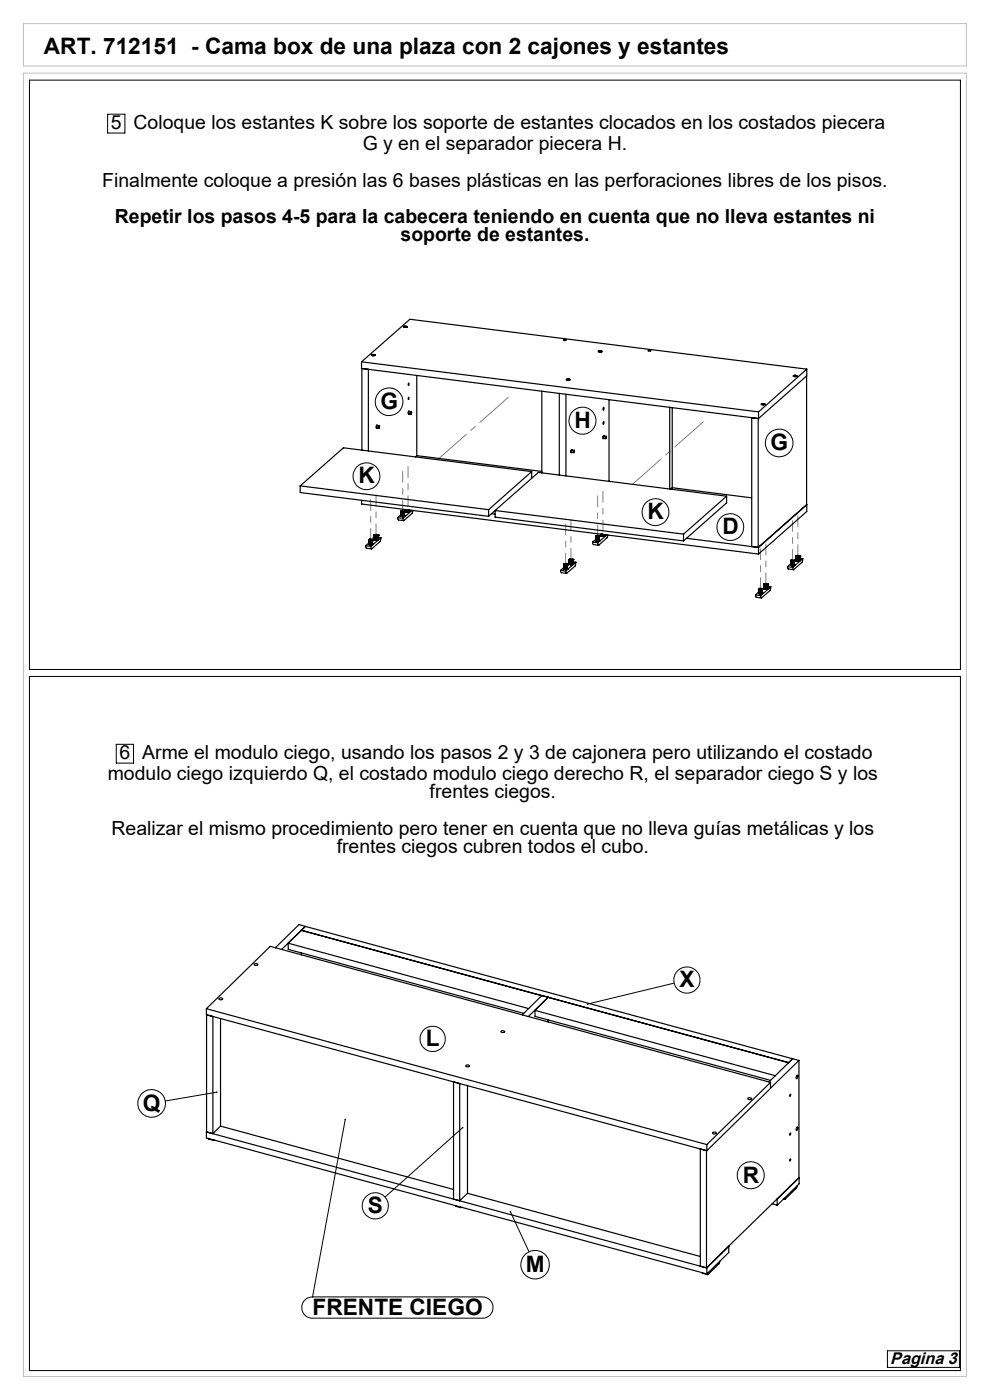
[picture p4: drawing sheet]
<svg xmlns="http://www.w3.org/2000/svg" width="210mm" height="297mm" viewBox="0 0 210 297" stroke-linecap="round" stroke-linejoin="round" font-family="sans-serif">
<g fill="none" stroke="#000" stroke-width=".21">
<path d="M6.2 17h197.5v125h-197.5zM22.8 24.2h3.7v4h-3.7zM6.2 143.5h197.5v147.3h-197.5zM24.7 157.9h3.6v4h-3.6zM143 208.6l-18.4 4.4M46 231.7l-10.9 1.9M73.2 237.5l-6.9 37.7M98.1 239.2l-16.4 14.8M108.3 257.1l3.9 8.5M64.6 275.9a2.23 2.23 0 0 1 1.7-.8h36a2.26 2.26 0 0 1 2.3 2.3 2.26 2.26 0 0 1-2.3 2.2h-36a2.25 2.25 0 0 1-2.1-1.3 2.25 2.25 0 0 1 .4-2.4zM188.2 286.6h15.3v3.5h-15.3z"/>
<circle cx="82.5" cy="85.2" r="2.92"/>
<circle cx="123.6" cy="89.3" r="2.87"/>
<circle cx="165.3" cy="94" r="2.93"/>
<circle cx="77.7" cy="101" r="2.84"/>
<circle cx="139.1" cy="108.7" r="2.85"/>
<circle cx="154.9" cy="111.8" r="2.84"/>
<circle cx="145.7" cy="207.9" r="2.78"/>
<circle cx="32.2" cy="234.1" r="2.92"/>
<circle cx="91.8" cy="220.4" r="2.68"/>
<circle cx="79.6" cy="255.8" r="2.77"/>
<circle cx="159.3" cy="249.3" r="2.87"/>
<circle cx="113.5" cy="268.3" r="3"/>
</g>
<path d="M5 15.5h200v276.5h-200zM5 5h200v9h-200z" fill="none" stroke="#c0c0c0" stroke-width=".21"/>
<path d="M92.8 97.5l15-13.2M134.2 102.7l15-13.2" fill="none" stroke="#808080" stroke-width=".21" stroke-dasharray="15.2 1.3 1.3 1.3" stroke-dashoffset="7.1"/>
<path d="M78.6 106v8.5M79.8 113.5v-8.5M85.4 108.5v-8.5M86.6 107.5v-8.5M120 119.7v-8.5M121.1 118.7v-8.5M126.8 113.7v-8.5M127.9 112.7v-8.5M168.1 118.9v-8.5M169.2 117.9v-8.5M161.3 124.9v-8.5M162.5 123.9v-8.5" fill="none" stroke="#808080" stroke-width=".21" stroke-dasharray="15.2 1.3 1.3 1.3" stroke-dashoffset="12.9"/>
<path d="M78.6 114.5l1.2-1" fill="none" stroke="#808080" stroke-width=".21" stroke-dasharray="15.2 1.3 1.3 1.3"/>
<g fill="#000">
<path d="M73.2 237.3h.1l-.1 .2 .1-.2a.18 .18 0 0 1 .1 .2 .18 .18 0 0 1-.2 .1 .18 .18 0 0 1 0-.3z"/>
<path d="M45.9 231.6v.2h.2v-.2zM98 239.1v.3l.3-.1-.1-.2-.1 .1 .1-.1zM108.1 256.9a.18 .18 0 0 0 .1 .3 .18 .18 0 0 0 .2-.1 .18 .18 0 0 0-.2-.2l.1 .2zM124.5 212.9v.2l.1-.1-.1 .1 .1 .1a.17 .17 0 0 0 .2-.2 .17 .17 0 0 0-.3-.1z"/>
</g>
<g fill="none" stroke="#000" stroke-width=".25">
<path d="M76.7 76.8v1.4l84.2 10.6M76.7 76.8l84.2 10.6M76.7 76.8l10.3-9.1 84.1 10.6M78.8 75.3l.6-.1 .2 .1-.6 .2zM78.8 75.2h.7a.41 .41 0 0 1-.7 .2zM79.2 75.3h.1M79.2 75.3h-.2l.2 .1M79.2 75.3v.1M79.3 75.3l-.1 .1M79.3 75.3h.1M85.6 69.3l.2-.1a.28 .28 0 0 1 .3-.1 .28 .28 0 0 1 .2 .3l-.5 .1zM85.6 69.3h.7a.47 .47 0 0 1-.7 0z"/>
<path d="M85.9 69.3l-.1 .1 .3-.1M85.9 69.3h.2M85.9 69.3v.1M86.1 69.3v.1M88.4 79.7v17M119.5 72.1h.6l-.3 .1zM126.9 74.5l.3-.1a.28 .28 0 0 1 .3-.1 .28 .28 0 0 1 .2 .3l-.6 .1zM126.9 74.5l.2-.1a.34 .34 0 0 1 .6 .2l-.5 .1zM127.1 74.5l.1 .1M127.3 74.5l.2 .1h-.3M127.3 74.5h-.2M127.3 74.5v.1"/>
<path d="M137.5 74.3l.5 .1-.4 .1zM168.3 79.7l.2-.1a.29 .29 0 0 1 .3 0 .29 .29 0 0 1 .2 .2l-.4 .1zM168.3 79.7h.7a.43 .43 0 0 1-.7 0zM168.6 79.7l-.1 .1 .3-.1M168.6 79.7h.2M168.6 79.7v.1M168.8 79.7v.1M171.1 79.8v27.3M171.1 78.3v1.4l-10.2 9.1M171.1 78.3l-10.2 9.1M76.8 95.5v-17.3l1.3 .1v17.4M79.9 90.8h.5"/>
<path d="M80 90.2l-.2 .4 .1 .2M80.1 90.3l-.2 .2 .1 .3M80.4 90.4v.4zM80.4 90.3h-.4l-.1 .5M80.5 90.4h-.2v.4h.1M86.7 84.3l-.1 .5zM86.7 81.2l-.1 .5zM86.7 87.8h.5M86.8 87.2l-.2 .1v.2l.1 .3M86.9 87.3h-.2l-.1 .3 .2 .2M87.2 87.3h-.4l-.1 .5M87.2 87.8h.1"/>
<path d="M87.3 87.4h-.2l.1 .4M88.4 96.7l-.3 .2M88.4 96.7l26.5 3.3M114.9 83v17.3M118.6 83.5v17.3M120.1 83.6v17.4M120.1 80.5l.6-.1 .2 .2-.4 .1zM120.1 80.5h.8a.41 .41 0 0 1-.4 .2 .41 .41 0 0 1-.4-.2zM120.5 80.5l-.1 .1 .3-.1M120.5 80.5h.2M120.5 80.5v.1M120.7 80.5v.1"/>
<path d="M121.2 96h.1M121.2 95.4v.6M121.2 95.4h.2M121.4 95.5h-.1a.24 .24 0 0 0-.2 .3 .24 .24 0 0 0 .3 .2M121.8 95.5h-.4l-.2 .1v.4h.5M121.8 95.6v.4zM121.8 95.6l-.1 .1v.3h.1M128 86.5l.1 .1-.1 .4zM128 93l.1 .1M128 89.4l.1 .3-.1 .3zM128.1 92.4l-.1 .6M128.1 92.4l.1 .1-.2 .3 .1 .2"/>
<path d="M128.1 92.4l-.2 .3 .1 .3M128.5 92.7l.1-.1v.4zM128.6 92.6l-.5-.1-.1 .2 .1 .3 .4 .1M128.6 92.6h-.1l-.1 .2 .1 .3 .1-.1M129.2 84.8v17.3M142.1 86.4v17.3M142.6 86.5v17l-.3 .2M160.9 87.4v1.4M161.5 85.7l.5-.1 .3 .2-.7 .1zM161.5 85.7l.6-.1 .2 .2-.6 .1zM161.7 85.7l.3 .1zM161.9 85.7v.1"/>
<path d="M63.7 103.1l39.9 5M63.7 103.1v1.4l39.9 5M76.7 106.1v.8l84.2 10.6M77.6 115.8l.1 .5 1.1 .1M77.6 115.8l1.1 .1M78.2 115.4h.1M78.2 115.2l-.6 .6M78.2 114.5l.1 .1M78.2 114.6h.1M78.2 114.5h.1M78.2 115.5h.1M78.2 114.6h.2"/>
<path d="M78.2 114.5v1M78.3 114.5h.7zM78.3 114.6h.1M78.3 114.5h.1M78.3 114.5h-.1M78.3 115.5h.1M78.3 114.6v.9M78.3 114.4h.1M78.3 114.4v.1M78.3 114.6l.1 .9h.1M78.4 115.5h.1M78.4 114.6h.1"/>
<path d="M78.4 114.6v.9M78.4 114.6h.4M78.5 114.6h.1M78.5 115.5h.1M78.5 114.6v.9M78.5 114.6v1M78.6 115.5h.1M78.6 115.5l-.1 .1M78.6 114.6h.1M78.6 114.6v1M78.6 115.5l.1 .1M78.6 114.6l.1 1"/>
<path d="M78.7 115.5h.1M78.7 115.9l.1 .5M78.7 114.6h.1M78.7 114.6v1M78.7 115.5v.1M78.7 114.6v.9M78.8 115.5h.1M78.8 114.6h.1M78.8 114.6v.9M78.9 115.5h.1M78.9 114.6h.1M78.9 114.4l.1 .1"/>
<path d="M78.9 114.6v.9M79 115.5h.1M79 114.5h.1M79 114.6h.1M79 114.6h-.1M79 114.4h.1M79 114.4v1.1M79 114.5v.1M79 114.6h-.2M79 115.4h.1M79 114.5v1M79.3 114.4h.1"/>
<path d="M79.3 113.5l.1 .9M79.3 114.2l-.3 .3M79.3 113.5h.1M79.4 114.5h.1M79.4 113.6h.1M79.4 113.5h.1M79.4 113.5h.7zM79.4 113.4h.1M79.4 113.4v1.1M79.4 113.4v.1M79.4 113.6l.3 .1M79.4 113.6v.9"/>
<path d="M79.5 114.5h.1M79.5 113.6h.1M79.5 113.6v.9M79.6 114.5h.1M79.6 114.5h.3M79.6 113.6v.9M79.6 113.6v.1M79.6 113.7h.1M79.7 114.5h.1M79.7 113.7h.1M79.7 113.7v.8M79.8 113.7v.8"/>
<path d="M79.8 114.5h.1M79.8 113.7h.1M79.9 114.5h.1M79.9 113.7h.1M79.9 113.7v.8M79.9 113.6h.1M79.9 113.6v.9M80 113.6h.1M80 113.6v.9M80 114.5h.1M80 113.6l-.2 .1M80 113.4l.1 .1"/>
<path d="M80.1 114.5h.1M80.1 113.6h.1M80.1 113.6l-.1 .9M80.1 113.4h.1M80.1 113.4l.1 .1M80.1 113.6v.9M80.1 113.5h.1M80.2 114.4h.1M80.2 113.5l-.1 1M80.2 114h.6M80.2 113.5l-.1 .1M80.8 114l-.2 .9-1.8 1.5"/>
<path d="M80.8 114l-2.1 1.9M84.3 109.8l.2 .5 1.2 .2M84.3 109.8l1.2 .2M85 109.4h.1M85 108.5l.1 .1M85 108.5h.1M85 109.2l-.7 .6M85 109.5h.1M85 108.5v1M85 108.6h.1M85.1 109.5h.1M85.1 108.6h.1"/>
<path d="M85.1 108.5h.1M85.1 108.6v.9M85.1 108.5h-.1M85.1 108.5l.3-.1 .3 .1-.3 .1zM85.1 108.4h.1M85.1 108.4v.1M85.1 108.4l-.1 .1M85.1 108.6l.1 .1M85.2 108.7h.1M85.2 109.5h.1M85.2 108.7v.8M85.3 108.7h.1"/>
<path d="M85.3 108.7v.9h.3v-.9M85.3 109.6h.1M85.3 108.7l.1 .9M85.3 108.7v.9M85.4 109.6h.1M85.4 108.7h.1M85.4 108.7v.9M85.5 109.6h.1M85.5 110l.2 .5M85.5 108.7h.1M85.5 108.7h-.1M85.5 108.7v.9"/>
<path d="M85.6 109.5h.1M85.6 108.7h.1M85.7 108.6h.1M85.7 108.6l-.1 .9M85.7 108.6l-.5 .1M85.7 109.5h.1M85.7 108.6v.9M85.7 108.4l.1 .1M85.8 108.5h.1M85.8 108.6h.1M85.8 108.5l-.1 .1M85.8 108.5l-.1 1"/>
<path d="M85.8 109.5h.1M85.8 108.5v1h-.2M86.1 108.4h.1M86.1 108.5h.1M86.1 108.1l.1 .4M86.1 108.2l-.3 .3M86.2 108.5h.1M86.2 108.1v.4M86.3 108.5h.1M86.3 108.1v.4M86.4 108.5h.1M86.4 108.2v.3"/>
<path d="M86.5 108.5h.1M86.5 108.2v.3M86.5 108.2l.1 .3M86.6 108.5h.1M86.6 108.2v.3M86.7 108.5h.1M86.7 108.2v.3M86.8 108.5h.1M86.8 108.2v.3h-.1M86.9 108.5h.1M86.9 108.2v.3M86.9 108.4h.1"/>
<path d="M86.9 108.5h-.1M87.4 108.3l-1.9 1.7M87.6 108.3l-.2 .6-1.7 1.6M103.6 108.1v1.4M104.2 109l.8 .1M105 108.3v1.4l40 5.1M105 108.3l40 5M105 108.3l-1.4 1.2M112.8 100l-9.2 8.1M112.8 100v1.5M112.8 100l-40-5-9.1 8.1M119.6 119.7v.9"/>
<path d="M119.6 119.7h.1M119.6 119.8h.1M119.6 119.7v1M119.6 119.7h.7l-.5 .1zM119.7 119.8h.1M119.7 119.7h-.1M119.7 119.8v.9M119.7 119.8l.4 .1M119.7 119.8l-.1 .9M119.7 119.8l.1 1M119.8 119.8h.1M119.8 119.8v.1"/>
<path d="M119.8 119.8v1M119.8 119.9h.1M119.8 119.9v.9M119.9 119.9h.1M119.9 119.9v.9M120 119.9h.1M120 119.9v.9M120.1 119.9h.1M120.1 119.9v.9M120.1 119.8h.1M120.1 119.8v.1M120.1 119.8v1"/>
<path d="M120.2 119.8h.1M120.2 119.8v1M120.2 119.8v.9M120.3 119.8h.1M120.3 119.7h.1M120.3 119.8v.9M120.3 119.7v1M120.4 119.7h.1M120.4 119.7v.9M120.7 119.6h.1M120.7 119.4l-.4 .4M120.7 118.7l.1 1"/>
<path d="M120.7 118.7h.1M120.7 118.8h.1M120.7 118.7v.1M120.8 118.7h.6zM120.8 118.8h.1M120.8 118.7h.1M120.8 118.8v.9M120.8 119.7h.1M120.8 118.6v.1M120.8 118.8h.2M120.9 119.7h.1M120.9 118.8h.1"/>
<path d="M120.9 118.8v.9M120.9 118.8v1M120.9 119.7v.1M120.9 119.8h.3M121 119.8h.1M121 118.8h.1M121 118.8v1M121 118.8v.1M121.1 119.8h.1M121.1 118.8h.1M121.1 118.8v1M121.1 118.8h.3"/>
<path d="M121.1 118.8v.1M121.2 118.8l-.1 1M121.2 118.8v.1M121.2 119.8h.1M121.2 118.8v1M121.2 119.7h.1M121.2 118.8l.1 .9M121.2 118.8h.1M121.3 119.7h.1M121.3 118.8h.1M121.4 119.7h.1M121.4 118.8h.1"/>
<path d="M121.4 118.8h-.1M121.4 118.8l-.1 .9M121.4 118.6v.2M121.4 118.8v.9M121.4 118.7h.1M121.5 118.7h.1M121.5 118.8h.1M121.5 118.7v1M121.5 119.2l.7 .1M122.2 119.3l-.2 .8-1.8 1.5M122.2 119.3l-2.2 1.8M125.7 115l.2 .5 1.1 .2"/>
<path d="M125.7 115l1.1 .1M126.4 114.6h.1M126.4 113.8h.1M126.4 113.7v.1M126.4 113.7h.1M126.4 114.4l-.7 .6M126.4 114.7h.1M126.4 113.8v.9M126.4 113.7v1M126.5 114.7h.1M126.5 114.7v.1M126.5 113.7l.3-.1 .3 .1-.5 .1z"/>
<path d="M126.5 113.8h.1M126.5 113.8v.9M126.5 114.8h.1M126.5 113.8l.3 .1M126.5 113.9h.1M126.5 113.8v1M126.6 113.9v.9M126.6 114.8h.1M126.6 113.9h.1M126.7 114.8h.1M126.7 113.9h.1M126.7 113.9l-.1 .9"/>
<path d="M126.7 113.9l.1 .9M126.8 114.8h.1M126.8 113.9h.1M126.8 113.9v.9M126.8 115.1l.2 .6M126.9 114.8h.1M126.9 113.9v.9M126.9 113.9h.1M127 113.8h.1M127 113.8l-.1 1M127 113.8v1M127 114.7h.1"/>
<path d="M127.1 113.8h.1M127.1 113.8h-.1M127.1 113.7h.1M127.1 113.8l-.1 1h-.1M127.1 113.8l-.3 .1M127.1 113.7v1M127.1 114.7h.1M127.1 114.6h.1M127.1 113.7v.1M127.1 114.7h-.1M127.5 113.6h.1M127.5 113.3v.4"/>
<path d="M127.5 113.4l-.4 .3M127.5 113.7h.1M127.5 113.3l.1 .4M127.6 113.7h.1M127.6 113.3v.4M127.7 113.7v.1M127.7 113.8h.1M127.7 113.3l-.1 .5M127.7 113.3v.5M127.8 113.8h.1M127.8 113.4v.4M127.9 113.8h.1"/>
<path d="M127.9 113.4v.4M128 113.8h.1M128 113.4v.4M128.1 113.8h.1M128.1 113.4v.4M128.1 113.4v.3M128.2 113.7h.1M128.2 113.7l-.5 .1M128.2 113.4v.3M128.3 113.4l-.1 .3M128.3 113.7h.1M128.7 113.5l-1.9 1.6"/>
<path d="M128.9 113.5l-.1 .6-1.8 1.6M142.6 103.5l16.9 2.1M145 113.3v1.5M145.6 114.2l15.3 1.9M154.1 105.3v1.4l-9.1 8.1M154.1 105.3l-9.1 8M154.1 105.3l-39.9-5.1-9.2 8.1M160.9 116.1v1.4M167.7 119.8h.1M167.7 119h.1M167.7 119.6l-.7 .6M167.7 119.9h.1"/>
<path d="M167.7 118.9h.1M167.7 118.9l.1 1M167.8 119.9h.1M167.8 118.9l.5-.1 .1 .2h-.4zM167.8 119v.9M167.8 119h.1M167.8 118.9h.1M167.8 118.9l-.1 .1M167.8 118.9h-.1M167.8 119.1h.1M167.9 119.1h.1M167.9 119.9h.5"/>
<path d="M167.9 119.9v.1M167.9 120h.1M167.9 119.1v.9M168 120h.1M168 119.1h.1M168 119.1l-.1 .9M168 119.1v.9M168.1 119.1h.1M168.1 119.1v.9M168.1 120h.1M168.2 119.1h.1M168.2 120h.1"/>
<path d="M168.2 119.1v.9M168.2 119.1h.2M168.3 120h.1M168.3 119.1h.1M168.3 119.1l-.1 .9M168.3 119.1v.8M168.4 119.9h.1M168.4 119h.1M168.4 119l-.1 .1M168.4 119v.9M168.4 119v.1M168.4 118.9h.1"/>
<path d="M168.5 118.9h.1M168.5 118.9v.1M168.5 119h.1M168.5 118.9l-.1 1M168.5 119.9h.1M168.5 119h-.1M168.8 118.8h.1M168.8 118.9h.1M168.8 118h.1M168.8 118.6l-.3 .4M168.8 117.9l.1 1M168.9 118h.1"/>
<path d="M168.9 117.9h.1M168.9 117.9h-.1M168.9 118.9h.1M168.9 117.9l.3-.1 .3 .2h-.3zM168.9 118v.9M168.9 119h.1M168.9 118v1M169 118.1h.1M169 119h.1M169 118.1l.1 .9M169.1 118.1h.1M169.1 118.1v.9"/>
<path d="M169.1 119h.1M169.1 119h.3M169.2 119h.1M169.2 118.1h.1M169.2 118.1v.9M169.2 118.1l.1 .9M169.3 119h.1M169.3 118.1v.9M169.3 118.1h.1M169.4 118.1l-.1 .9M169.4 119h.1M169.4 118.1h.1"/>
<path d="M169.4 118.1v.9M169.4 118.1l.1 .9M169.5 118h.1M169.5 118v1M169.5 118v.1M169.5 119h.1M169.5 118.9h.1M169.5 117.9h.1M169.5 118v1h-.1M169.6 117.9h.1M169.6 118h.1M169.6 118h-.1"/>
<path d="M169.6 117.9v1M169.6 118l-.6 .1M169.6 118.9h.1M169.6 118.8h.1M169.6 118.4l.7 .1M170.3 118.5l-.2 .8-1.8 1.6M170.3 118.5l-2.1 1.9M171.1 107.1l-10.3 9v-27.3l-1.3-.2v27.4M171.1 107.1h.1M171.1 107.1l-10.2 9M171.1 107.1v1.4l-10.2 9M118.9 121l.2 .5 1.1 .1"/>
<path d="M118.9 121l1.1 .1M119.6 120.6h.1M119.6 120.4l-.7 .6M119.6 120.7h.1M119.7 120.7h.1M119.7 120.7l.1 .1M119.8 120.8h.1M119.8 120.8h.3M119.9 120.8h.1M120 120.8h.1M120 121.1l.2 .5M120.1 120.8h.1"/>
<path d="M120.2 120.8h.1M120.2 120.7h.1M120.3 120.7h.1M120.3 120.6h.1M120.4 120.6h.1M160.3 126.2l.1 .5 1.1 .2M160.3 126.2l1.1 .2M160.9 125.8h.1M160.9 125.6l-.6 .6M160.9 125.9h.1M160.9 125h.1M160.9 124.9v.1"/>
<path d="M160.9 124.9l.1 1M160.9 125v.9M161 124.9l.3-.1 .3 .1-.3 .1zM161 125h.1M161 124.9h.1M161 125h.6M161 125.9h.1M161 124.8h.1M161 124.8l-.1 .1M161 125l.1 .9M161 124.8v.1M161 125l.1 .1"/>
<path d="M161 125v.9M161.1 125.9h.1M161.1 125.1h.1M161.1 125.1v.9M161.1 125.9v.1M161.1 126h.1M161.2 126h.1M161.2 125.1v.9M161.3 126h.1M161.3 125.1h-.1M161.3 125.1h.1M161.3 125.1v.9"/>
<path d="M161.4 126h.1M161.4 126.4l.1 .5M161.4 125.1h.1M161.4 125.1v.9M161.5 125.9h.1M161.5 125.1h.1M161.5 125.1v.9M161.5 125.1v.8M161.6 125.9h.1M161.6 125.9l-.5 .1M161.6 125l-.1 .1M161.6 125v.9"/>
<path d="M161.6 125h.1M161.6 124.8v.1M161.6 124.9h.1M161.7 124.9h.1M161.7 125h.1M161.7 124.9l-.1 1M161.7 124.9h-.1M161.7 125.8h.1M162 124.8h.1M162 123.9h.1M162 124.6l-.3 .3M162 124h.1"/>
<path d="M162 123.9l.1 .1M162 123.9v.9M162.1 124.9h.1M162.1 124h.1M162.1 123.9h.1M162.1 123.9v1l.2 .1M162.1 123.9l.2-.1 .5 .1zM162.1 124v1M162.2 124.9v.1M162.2 124h.1M162.2 124.9l-.1 .1M162.2 124v1"/>
<path d="M162.2 125h.1M162.2 124v.1M162.2 124.1h.1M162.2 124.1h.2M162.3 125h.1M162.3 124.1h.1M162.3 124.1v.9M162.3 124.1l.1 .9M162.4 125h.1M162.4 124.1h.1M162.4 124.1v.9M162.5 125h-.1"/>
<path d="M162.5 124.1h.2M162.5 125h.1M162.5 124.1h.1M162.5 124.1v.9M162.6 125h.1M162.6 124.1h.1M162.6 124.1v.9M162.7 125h.1M162.7 124h.1M162.7 124l-.1 .1M162.7 124v1M162.7 124.9h.1"/>
<path d="M162.7 123.9h.1M162.8 124h.1M162.8 124h-.1M162.8 123.9h.1M162.8 124v.9M162.8 123.9v.1M162.8 123.9v1M162.8 124.8h.1M162.8 124.4l.7 .1M163.5 124.5l-.1 .7-1.9 1.7M163.5 124.5l-2.1 1.9M167 120.2l.2 .5 1.1 .2"/>
<path d="M167 120.2l1.2 .2M168.2 120.4l.1 .5M63.9 197.3l103.4 28.1M63.9 197.3l-2.8 2.8M64.8 196.5l-5.1 4.9M64.8 196.5l-1.4-.4-5 5M64.8 196.5l-.9 .8M64.8 196.5l103.3 28.1M43.8 215.3l106.1 28.8M43.8 214v27.4l106.1 28.9M43.8 214l13.5-13.2 106.1 28.8M43.8 214l106.1 28.8"/>
<path d="M43.8 215.3l1.4 .3v24.9M46.5 211.8l.2-.1a.26 .26 0 0 1 .4 0 .26 .26 0 0 1 0 .4h-.1a.33 .33 0 0 1-.4 0 .33 .33 0 0 1-.1-.3zM46.8 216.1v22.8M53.9 204.5l.3-.1a.26 .26 0 0 1 .3 0 .26 .26 0 0 1 .1 .3l-.1 .1a.35 .35 0 0 1-.6-.3zM61.1 200.1v1.3l50 13.6M61.1 200.1l51 13.9M63.9 202.1v.5M106.3 218.7l.2-.1a.26 .26 0 0 1 .4 0 .26 .26 0 0 1 0 .4 .33 .33 0 0 1-.4 .1 .33 .33 0 0 1-.2-.4zM113.5 214.3v1.3l49.9 13.6M113.5 214.3l51 13.9M116.3 211.6l-4.2 4M116.3 211.6h.1"/>
<path d="M116.3 216.4v.4M116.3 211.6l-1.4-.4-4.1 4.1M116.3 211.6l-2.8 2.7M116.3 211.6l51 13.9M46.8 238.9l49.4 13.4M46.8 238.9l-1.6 1.6M96.2 229.5v24.9M97.5 229.9v24.8l1.7-1.6M98.8 226h.3a.3 .3 0 0 1 .3-.1 .3 .3 0 0 1 .2 .3l-.2 .1a.32 .32 0 0 1-.4 0 .32 .32 0 0 1-.2-.3zM99.2 230.3v22.8M158.7 232.9h.2a.26 .26 0 0 1 .4 0 .26 .26 0 0 1 0 .3l-.1 .1a.33 .33 0 0 1-.4 0 .33 .33 0 0 1-.1-.4zM163.4 229.6l-13.5 13.2"/>
<path d="M163.4 229.6v1.3M167.6 232.1v.5zM168.1 224.6l-5 4.9M168.1 224.6l1.4 .4M168.1 224.6l-.8 .8M169.1 239.1a.38 .38 0 0 1 .1 .4 .38 .38 0 0 1-.3 .2zM169.1 228.1a.38 .38 0 0 1 .1 .4 .38 .38 0 0 1-.3 .3zM169.5 225v26.1l-4.6 4.6M169.5 225l-19.6 19.1M43.8 240.1l106.1 28.9M43.8 240.1l1.4 .4M43.8 240.1h.1"/>
<path d="M44.2 241.5l.1 .1 1.1 .3M45.3 241.8l.2 .1M96.6 255.8l1.1 .4M97.6 256l.1 .2 .2-.1M99.2 253.1l49.4 13.5M148.6 243.7l1.3 .4v24.9l-1.3-.4zM149.9 242.8v1.3M151.2 240.3l.1-.1a.35 .35 0 0 1 .4-.1 .35 .35 0 0 1 .2 .3l-.2 .2a.36 .36 0 0 1-.5-.3zM163.8 255.4l1.1 .3M164.8 254.4h.1M164.9 254.4v1.3M166.3 254.3l.2 .1"/>
<path d="M167.6 240.4l.1 .2-.2 .2zM169.1 251.5l-.2 .6-2.4 2.3-.1-.2M169.5 249.8l-19.6 19.2M169.5 249.8h.1M169.5 249.8l-4.6 4.6M148.9 270l1.2 .4M149.9 269v1.3M152.7 267.5l-.2 .6-2.3 2.3-.2-.2M154.6 264.4h.1M154.6 264.4l-4.7 4.6M154.6 264.4v1.3l-4.7 4.6"/>
<circle cx="87.2" cy="87.7" r=".15"/>
<circle cx="167.6" cy="246.1" r=".2"/>
</g>
<g font-size="4.8">
<text x="9.3" y="11.4">ART. 712151 - Cama box de una plaza con 2 cajones y estantes</text>
<text x="80.7" y="86.7">G</text>
<text x="121.9" y="90.7">H</text>
<text x="163.5" y="95.5">G</text>
<text x="76.1" y="102.5">K</text>
<text x="137.4" y="110.1">K</text>
<text x="153.3" y="113.3">D</text>
<text x="144.1" y="209.4">X</text>
<text x="90.4" y="221.9">L</text>
<text x="30.3" y="235.6">Q</text>
<text x="157.6" y="250.9">R</text>
<text x="78" y="257.4">S</text>
<text x="111.6" y="269.8">M</text>
<text x="66.3" y="279">FRENTE CIEGO</text>
</g>
<g font-size="4.1">
<text x="23.5" y="27.3">5</text>
<text x="28.3" y="27.3">Coloque los estantes K sobre los soporte de estantes clocados en los costados piecera</text>
<text x="76.9" y="31.9">G y en el separador piecera H.</text>
<text x="21.7" y="39.6">Finalmente coloque a presión las 6 bases plásticas en las perforaciones libres de los pisos.</text>
<text x="24.4" y="47.4">Repetir los pasos 4-5 para la cabecera teniendo en cuenta que no lleva estantes ni</text>
<text x="85" y="51.2">soporte de estantes.</text>
<text x="25.4" y="160.9">6</text>
<text x="30.2" y="160.9">Arme el modulo ciego, usando los pasos 2 y 3 de cajonera pero utilizando el costado</text>
<text x="22.9" y="165.5">modulo ciego izquierdo Q, el costado modulo ciego derecho R, el separador ciego S y los</text>
<text x="91.1" y="169.4">frentes ciegos.</text>
<text x="23.7" y="177.1">Realizar el mismo procedimiento pero tener en cuenta que no lleva guías metálicas y los</text>
<text x="71.4" y="181">frentes ciegos cubren todos el cubo.</text>
</g>
<text font-size="3.6" x="188.8" y="289.3">Pagina 3</text>
</svg>
